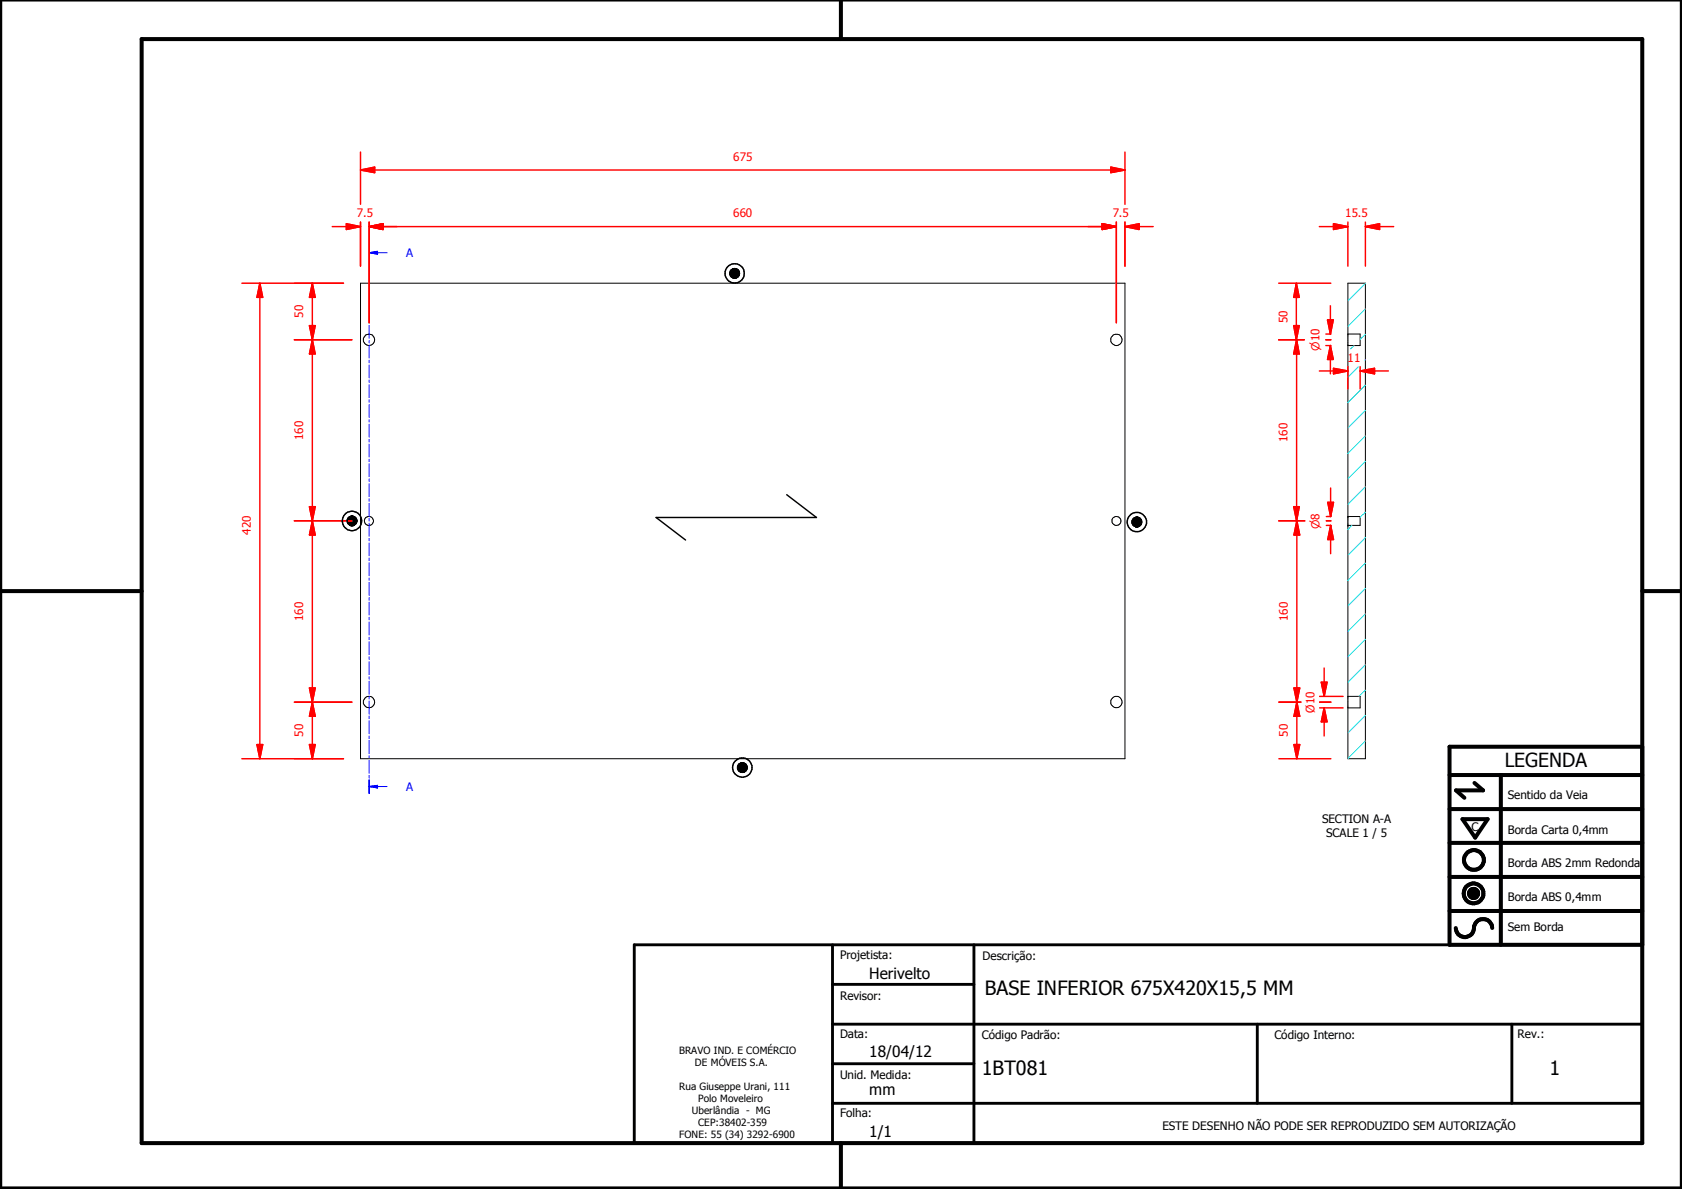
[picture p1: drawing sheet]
<svg xmlns="http://www.w3.org/2000/svg" width="297mm" height="210mm" viewBox="0 0 297 210" stroke-linecap="round" stroke-linejoin="round" font-family="sans-serif">
<g fill="none" stroke="#000" stroke-width=".18">
<path d="M63.7 50h135v83.9h-135zM128.9 48.2l1.7 .1zM128.9 48.3h1.7zM128.9 48.3l1.7 .1zM128.9 48.4h1.7zM128.9 48.4l1.7 .1zM128.9 48.1l1.7 .1zM128.9 48.5h1.7zM128.9 48.5l1.6 .1zM128.9 48l1.7 .1h-1.7zM128.9 48l1.7 .1zM129 48.6h1.5z"/>
<path d="M129 48.6l1.5 .1zM129 48.7h1.5zM129 48.7h1.4zM129 47.9l1.6 .1h-1.7zM129 47.9l1.6 .1zM129 47.8l1.5 .1zM129.1 48.7h1.3zM129.1 48.7l1.3 .1zM129.1 47.8h1.4h-1.5zM129.1 47.8h1.4zM129.1 48.8h1.3zM129.1 48.8l1.2 .1z"/>
<path d="M129.1 47.7l1.3 .1zM129.2 48.9h1.1zM129.2 47.6l1.2 .1h-1.3zM129.2 47.6l1.2 .1zM129.2 48.9l1 .1zM129.2 47.6h1.1zM129.3 49h.9zM129.3 49h.8zM129.3 47.5l1 .1zM129.4 49h.7zM129.4 49l.6 .1zM129.4 47.5h.8z"/>
<path d="M129.4 47.5h.7zM129.5 49.1h.5zM129.5 49.1h.4zM129.5 47.5h.6zM129.5 47.5h.5zM129.6 49.1h.3zM129.6 49.1h.2zM129.6 47.4l.4 .1zM129.6 47.4h.3zM129.6 47.4h.2zM238 59h2.2v2h-2.2M238 50h3.1v83.9h-3.1z"/>
<path d="M61.3 91.9h1.7zM61.3 91.9l1.7 .1zM61.3 92h1.7zM61.3 92l1.7 .1zM61.3 92.1h1.7l-.1 .1zM61.3 92.1l1.6 .1h-1.5zM61.3 91.8l1.7 .1h-1.7zM61.3 91.8l1.7 .1zM61.4 92.2l1.5 .1zM61.4 92.3h1.5zM61.4 92.3l1.5 .1zM61.4 91.7l1.6 .1h-1.7z"/>
<path d="M61.4 91.7l1.6 .1zM61.4 91.6l1.5 .1zM61.4 92.4h1.5zM61.4 92.4l1.4 .1zM61.4 91.5l1.5 .1h-1.5zM61.4 91.5l1.5 .1zM61.4 91.5h1.5zM61.5 92.5h1.3zM61.5 91.5h1.4zM61.5 92.5l1.2 .1zM61.5 91.4l1.3 .1h-1.3zM61.5 91.4l1.3 .1z"/>
<path d="M61.6 92.6h1.1zM61.6 92.6h1zM61.6 91.4h1.2zM61.7 92.6h.9zM61.7 92.6l.9 .1zM61.7 91.3l1 .1h-1.1zM61.7 91.3l1 .1zM61.7 91.3h.9zM61.8 92.7h.8zM61.8 92.7l.7 .1zM61.8 91.2l.8 .1zM61.8 92.8h.7z"/>
<path d="M61.8 92.8h.6zM61.8 91.2h.8zM61.8 91.2h.7zM61.9 92.8h.5zM61.9 92.8h.4zM61.9 91.2h.6zM61.9 91.2h.5zM62 92.8h.3zM62 91.1l.4 .1zM62.1 92.8h.2zM62.1 91.1h.2zM199.9 92h1.7v.2z"/>
<path d="M199.9 92l1.7 .2h-1.7zM199.9 92.2h1.7zM199.9 92.2l1.7 .1zM199.9 92.3l1.7 .1zM199.9 92h1.7zM200 92.4h1.6zM200 92.4l1.5 .1zM200 92.5h1.5zM200 92.5l1.5 .1zM200 91.9l1.6 .1h-1.7zM200 91.9l1.6 .1zM200 91.8l1.6 .1h-1.6z"/>
<path d="M200 91.8h1.5l.1 .1zM200 92.6h1.5zM200 92.6l1.5 .1zM200 91.7l1.5 .1zM200.1 92.7h1.4zM200.1 92.7h1.3zM200.1 91.7h1.4h-1.5zM200.1 91.7h1.4zM200.1 92.7l1.2 .1zM200.1 91.6l1.4 .1zM200.2 92.8h1.1zM200.2 92.8h1z"/>
<path d="M200.2 91.5l1.2 .1h-1.3zM200.2 91.5l1.2 .1zM200.2 91.5h1.1zM200.3 92.8h.9zM200.3 92.8l.9 .1zM200.3 91.5h1zM200.4 92.9h.8zM200.4 92.9h.7zM200.4 91.4l.8 .1h-.9zM200.4 91.4l.8 .1zM200.4 91.4h.8zM200.4 92.9l.6 .1z"/>
<path d="M200.5 93h.5zM200.5 91.4h.6zM200.5 91.4h.5zM200.6 93h.4zM200.6 93h.3zM200.6 91.3l.4 .1zM200.6 91.3h.4zM200.7 93h.2zM200.7 91.3h.3zM200.7 91.3h.2zM238 92.8h.1M238 91.2h.1"/>
<path d="M238 91.2h2.2v1.6h-2.2M130.3 135.4l1.6 .1zM130.3 135.5h1.6zM130.3 135.5l1.6 .1zM130.3 135.6l1.6 .1zM130.3 135.7l1.6 .1zM130.3 135.3l1.6 .1zM130.3 135.8h1.6zM130.3 135.3h1.6h-1.6zM130.3 135.3h1.6zM130.3 135.8l1.5 .1zM130.3 135.2l1.6 .1h-1.6z"/>
<path d="M130.3 135.2l1.6 .1zM130.4 135.9h1.4zM130.4 135.9l1.4 .1zM130.4 136h1.4zM130.4 136l1.3 .1zM130.4 135.1l1.5 .1h-1.6zM130.4 135.1l1.5 .1zM130.4 135l1.4 .1zM130.5 136.1h1.2zM130.5 134.9l1.3 .1h-1.4zM130.5 134.9l1.3 .1zM130.5 136.1l1.1 .1z"/>
<path d="M130.5 134.9h1.2zM130.6 136.2h1zM130.6 136.2h.9zM130.6 134.8l1.1 .1zM130.6 134.8h1zM130.7 136.2h.8zM130.7 136.2l.7 .1zM130.7 134.8h.9zM130.7 134.8h.8zM130.8 136.3h.6zM130.8 134.7l.7 .1zM130.8 134.7h.6z"/>
<path d="M130.8 136.3h.5zM130.9 136.3h.4zM130.9 136.3l.3 .1zM130.9 134.7h.5zM130.9 134.7h.4zM131 136.4h.2zM131 134.7h.3zM131 134.7h.2zM238 122.9h2.2v2.1h-2.2M259.4 157.6l1.6 .1zM259.4 157.7l1.6 .1zM259.4 157.8l1.6 .1z"/>
<path d="M259.4 157.9h1.6v.1zM259.4 157.9l1.6 .1h-1.5zM259.4 157.6h1.6zM259.5 158h1.5zM259.5 158l1.4 .1zM259.5 157.5l1.5 .1h-1.6zM259.5 157.5l1.5 .1zM259.5 158.1h1.4zM259.5 157.4l1.5 .1h-1.5zM259.5 157.4l1.5 .1zM259.5 158.1l1.4 .1zM259.5 157.3l1.4 .1h-1.4z"/>
<path d="M259.5 157.3l1.4 .1zM259.6 158.2h1.3zM259.6 158.2h1.2zM259.6 157.2l1.3 .1h-1.4zM259.6 157.2l1.3 .1zM259.6 158.2l1.2 .1zM259.6 157.2h1.3zM259.7 158.3h1.1zM259.7 158.3l1 .1zM259.7 157.1l1.1 .1h-1.2zM259.7 157.1l1.1 .1zM259.7 157.1h1.1z"/>
<path d="M259.8 158.4h.9zM259.8 158.4h.8zM259.8 157.1h1zM259.8 157.1h.9zM259.8 158.4l.8 .1zM259.8 157l.9 .1zM259.8 157h.8zM259.9 158.5h.7zM259.9 158.5h.6zM259.9 157h.7zM260 158.5h.5zM260 158.5h.4z"/>
<path d="M260 157h.6zM260.1 158.5h.3zM260.1 158.5h.2zM260.1 156.9l.4 .1zM260.1 156.9h.3zM260.1 156.9h.2z"/>
<circle cx="65.2" cy="60" r=".98"/>
<circle cx="197.1" cy="60" r="1"/>
<circle cx="65.2" cy="92" r=".8"/>
<circle cx="197.1" cy="92" r=".8"/>
<circle cx="65.2" cy="123.9" r="1"/>
<circle cx="197.2" cy="123.9" r="1.01"/>
</g>
<g fill="#000">
<path d="M128.9 48.1l1.7 .1zM128.9 48l1.7 .1h-1.7zM128.9 48l1.7 .1zM129 47.9l1.6 .1h-1.7zM129 47.9l1.6 .1zM129 47.8l1.5 .1zM129.1 47.8h1.4h-1.5zM129.1 47.8h1.4zM129.1 47.7l1.3 .1zM129.2 47.6l1.2 .1h-1.3zM129.2 47.6l1.2 .1zM129.2 47.6h1.1z"/>
<path d="M129.3 47.5l1 .1zM129.4 47.5h.8zM129.4 47.5h.7zM129.5 47.5h.6zM129.5 47.5h.5zM129.6 47.4l.4 .1zM129.6 47.4h.3zM129.6 47.4h.2zM129.6 49.1h.2zM129.5 49.1h.4zM129.6 49.1h.3zM129.4 49l.6 .1z"/>
<path d="M129.5 49.1h.5zM129.3 49h.8zM129.4 49h.7zM129.2 48.9l1 .1zM129.3 49h.9zM129.2 48.9h1.1zM129.1 48.8l1.2 .1zM129.1 48.7l1.3 .1zM129.1 48.8h1.3zM129 48.7h1.4zM129.1 48.7h1.3zM129 48.6l1.5 .1z"/>
<path d="M129 48.7h1.5zM128.9 48.5l1.6 .1zM129 48.6h1.5zM128.9 48.4l1.7 .1zM128.9 48.5h1.7zM128.9 48.2l1.7 .1zM128.9 48.3h1.7zM128.9 48.3l1.7 .1zM128.9 48.4h1.7zM61.3 91.8l1.7 .1h-1.7zM61.3 91.8l1.7 .1zM61.4 91.7l1.6 .1h-1.7z"/>
<path d="M61.4 91.7l1.6 .1zM61.4 91.6l1.5 .1zM61.4 91.5l1.5 .1h-1.5zM61.4 91.5l1.5 .1zM61.4 91.5h1.5zM61.5 91.5h1.4zM61.5 91.4l1.3 .1h-1.3zM61.5 91.4l1.3 .1zM61.6 91.4h1.2zM61.7 91.3l1 .1h-1.1zM61.7 91.3l1 .1zM61.7 91.3h.9z"/>
<path d="M61.8 91.2l.8 .1zM61.8 91.2h.8zM61.8 91.2h.7zM61.9 91.2h.6zM61.9 91.2h.5zM62 91.1l.4 .1zM62.1 91.1h.2zM62 92.8h.3zM62.1 92.8h.2zM61.9 92.8h.4zM61.8 92.8h.6zM61.9 92.8h.5z"/>
<path d="M61.8 92.7l.7 .1zM61.8 92.8h.7zM61.7 92.6l.9 .1zM61.8 92.7h.8zM61.6 92.6h1zM61.7 92.6h.9zM61.5 92.5l1.2 .1zM61.6 92.6h1.1zM61.5 92.5h1.3zM61.4 92.4l1.4 .1zM61.4 92.3l1.5 .1zM61.4 92.4h1.5z"/>
<path d="M61.3 92.1l1.6 .1h-1.5zM61.4 92.2l1.5 .1zM61.4 92.3h1.5zM61.3 92l1.7 .1zM61.3 92.1h1.7l-.1 .1zM61.3 91.9h1.7zM61.3 91.9l1.7 .1zM61.3 92h1.7zM199.9 92h1.7zM200 91.9l1.6 .1h-1.7zM200 91.9l1.6 .1zM200 91.8l1.6 .1h-1.6z"/>
<path d="M200 91.8h1.5l.1 .1zM200 91.7l1.5 .1zM200.1 91.7h1.4h-1.5zM200.1 91.7h1.4zM200.1 91.6l1.4 .1zM200.2 91.5l1.2 .1h-1.3zM200.2 91.5l1.2 .1zM200.2 91.5h1.1zM200.3 91.5h1zM200.4 91.4l.8 .1h-.9zM200.4 91.4l.8 .1zM200.4 91.4h.8z"/>
<path d="M200.5 91.4h.6zM200.5 91.4h.5zM200.6 91.3l.4 .1zM200.6 91.3h.4zM200.7 91.3h.3zM200.7 91.3h.2zM200.6 93h.3zM200.7 93h.2zM200.5 93h.5zM200.6 93h.4zM200.4 92.9l.6 .1zM200.4 92.9h.7z"/>
<path d="M200.3 92.8l.9 .1zM200.4 92.9h.8zM200.2 92.8h1zM200.3 92.8h.9zM200.1 92.7l1.2 .1zM200.2 92.8h1.1zM200.1 92.7h1.3zM200 92.6l1.5 .1zM200.1 92.7h1.4zM200 92.5l1.5 .1zM200 92.6h1.5zM200 92.4l1.5 .1z"/>
<path d="M200 92.5h1.5zM199.9 92h1.7v.2zM199.9 92.2h1.7zM199.9 92.2l1.7 .1zM199.9 92.3l1.7 .1zM200 92.4h1.6zM199.9 92l1.7 .2h-1.7zM130.3 135.3l1.6 .1zM130.3 135.3h1.6h-1.6zM130.3 135.3h1.6zM130.3 135.2l1.6 .1h-1.6zM130.3 135.2l1.6 .1z"/>
<path d="M130.4 135.1l1.5 .1h-1.6zM130.4 135.1l1.5 .1zM130.4 135l1.4 .1zM130.5 134.9l1.3 .1h-1.4zM130.5 134.9l1.3 .1zM130.5 134.9h1.2zM130.6 134.8l1.1 .1zM130.6 134.8h1zM130.7 134.8h.9zM130.7 134.8h.8zM130.8 134.7l.7 .1zM130.8 134.7h.6z"/>
<path d="M130.9 134.7h.5zM130.9 134.7h.4zM131 134.7h.3zM131 134.7h.2zM130.9 136.3l.3 .1zM131 136.4h.2zM130.8 136.3h.5zM130.9 136.3h.4zM130.8 136.3h.6zM130.7 136.2l.7 .1zM130.6 136.2h.9zM130.7 136.2h.8z"/>
<path d="M130.5 136.1l1.1 .1zM130.6 136.2h1zM130.5 136.1h1.2zM130.4 136l1.3 .1zM130.4 135.9l1.4 .1zM130.4 136h1.4zM130.3 135.8l1.5 .1zM130.4 135.9h1.4zM130.3 135.8h1.6zM130.3 135.4l1.6 .1zM130.3 135.5l1.6 .1zM130.3 135.6l1.6 .1z"/>
<path d="M130.3 135.7l1.6 .1zM130.3 135.5h1.6zM259.4 157.6h1.6zM259.5 157.5l1.5 .1h-1.6zM259.5 157.5l1.5 .1zM259.5 157.4l1.5 .1h-1.5zM259.5 157.4l1.5 .1zM259.5 157.3l1.4 .1h-1.4zM259.5 157.3l1.4 .1zM259.6 157.2l1.3 .1h-1.4zM259.6 157.2l1.3 .1zM259.6 157.2h1.3z"/>
<path d="M259.7 157.1l1.1 .1h-1.2zM259.7 157.1l1.1 .1zM259.7 157.1h1.1zM259.8 157.1h1zM259.8 157.1h.9zM259.8 157l.9 .1zM259.8 157h.8zM259.9 157h.7zM260 157h.6zM260.1 156.9l.4 .1zM260.1 156.9h.3zM260.1 156.9h.2z"/>
<path d="M260.1 158.5h.2zM260 158.5h.4zM260.1 158.5h.3zM259.9 158.5h.6zM260 158.5h.5zM259.8 158.4l.8 .1zM259.9 158.5h.7zM259.8 158.4h.8zM259.7 158.3l1 .1zM259.8 158.4h.9zM259.6 158.2l1.2 .1zM259.7 158.3h1.1z"/>
<path d="M259.6 158.2h1.2zM259.5 158.1l1.4 .1zM259.6 158.2h1.3zM259.5 158l1.4 .1zM259.5 158.1h1.4zM259.4 157.9l1.6 .1h-1.5zM259.5 158h1.5zM259.4 157.6l1.6 .1zM259.4 157.7l1.6 .1zM259.4 157.8l1.6 .1zM259.4 157.9h1.6v.1z"/>
</g>
<g fill="none" stroke="#000" stroke-width=".71">
<path d="M148.5 0v6.9M297 -.1v209.9h-297v-209.9M25 6.9h265v194.9h-265zM0 104.4h25M290 104.4h7M256 136.8h34M260.4 138.2l1.5 1.3h-4.8l1.5 1.3M265 136.8v30M290 131.8h-34v35h34M256 154.8h34M256 148.8h34M256 142.8h34"/>
<path d="M258.3 144.6h4.4l-2.2 3.3zM256 160.8h34M257.1 163.8a1.62 1.62 0 0 0 1.8 1.6 1.62 1.62 0 0 0 1.4-1.9 1.63 1.63 0 0 1 1.7-1.2 1.63 1.63 0 0 1 1.5 1.5M148.5 201.8v8"/>
<circle cx="260.2" cy="157.7" r="1.76"/>
<circle cx="260.2" cy="157.7" r=".82"/>
<circle cx="260.3" cy="151.8" r="1.76"/>
</g>
<path d="M112 166.8h178v35h-178zM147 173.8h25M147 166.8v35M172 166.8v35M147 194.8h143M147 180.8h143M147 187.8h25M222 180.8v14M267 180.8v14" fill="none" stroke="#000" stroke-width=".51"/>
<g fill="none" stroke="#00f" stroke-width=".18">
<path d="M65.2 43.5v2.3M65.2 46.1v.5M65.2 46.9v2.3M65.2 49.6v.5M65.2 50.5v2.2M65.2 53.1v.5M65.2 53.9v2.3M65.2 56.6v.5M65.2 57.4v2.3M65.2 44.6h1.5M65.2 60.1v.4M65.2 60.9v2.3"/>
<path d="M65.2 63.6v.5M65.2 64.4v2.3M65.2 67.1v.4M65.2 67.9v2.3M65.2 70.6v.4M65.2 71.4v2.3M65.2 74.1v.4M65.2 74.9v2.3M65.2 77.6v.4M65.2 78.4v2.3M65.2 81.1v.4M65.2 81.9v2.3"/>
<path d="M65.2 84.5v.5M65.2 85.4v2.3M65.2 88.1v.4M65.2 88.9v2.3M65.2 91.5v.5M65.2 92.4v2.3M65.2 95v.5M65.2 95.8v2.3M65.2 98.5v.5M65.2 99.4v2.2M65.2 102v.4M65.2 102.8v2.3"/>
<path d="M65.2 105.5v.5M65.2 106.3v2.3M65.2 109v.4M65.2 109.8v2.3M65.2 112.5v.4M65.2 113.3v2.3M65.2 116v.4M65.2 116.8v2.3M65.2 119.5v.4M65.2 120.3v2.3M65.2 122.9v.5M65.2 123.7v2.4"/>
<path d="M65.2 126.4v.5M65.2 127.3v2.2M65.2 129.9v.5M65.2 130.7v2.4M65.2 133.4v.5M65.2 134.2v2.3M65.2 136.9v.5M65.2 137.7v2.3"/>
</g>
<path d="M65.2 43.5v2.3M65.2 137.7v2.3" fill="none" stroke="#00f" stroke-width=".3"/>
<path d="M65.2 44.6l1.5-.2v.5z" fill="#00f"/>
<path d="M65.2 44.6l1.5-.2v.5zM66.7 44.6h1.7M65.2 138.9h1.5" fill="none" stroke="#00f" stroke-width=".18"/>
<path d="M65.2 138.9l1.5-.3v.5z" fill="#00f"/>
<path d="M65.2 138.9l1.5-.3v.5zM66.7 138.9h1.7" fill="none" stroke="#00f" stroke-width=".18"/>
<g fill="none" stroke="#0ff" stroke-width=".18">
<path d="M241.1 59l-.9 .9M241.1 54.5l-3.1 3.1M241.1 50l-3.1 3.1M239.1 61l-.6 .6M239.9 64.7l-1.9 1.9M241.1 77l-3.1 3.1M241.1 72.5l-3.1 3.1M241.1 68l-3.1 3.1M241.1 63.5l-.1 .1M238.8 92.8l-.8 .7M241.1 99.4l-3.1 3.1M241.1 94.9l-3.1 3.1"/>
<path d="M241.1 90.4l-.9 .9M241.1 85.9l-3.1 3.1M241.1 81.4l-3.1 3.1M241.1 117.3l-3.1 3.1M241.1 112.9l-3.1 3.1M241.1 108.4l-3.1 3.1M241.1 103.9l-3.1 3.1M241.1 130.8l-3.1 3.1M241.1 126.3l-3.1 3.1M241.1 121.8l-1.1 1.1"/>
</g>
<path d="M61.2 40h2.5" fill="none" stroke="#f00" stroke-width=".25"/>
<path d="M61.2 39.5l2.5 .5-2.5 .5z" fill="#f00"/>
<path d="M61.2 39.5l2.5 .5-2.5 .5zM65.2 40h2.4" fill="none" stroke="#f00" stroke-width=".25"/>
<path d="M65.2 40l2.4-.5v1z" fill="#f00"/>
<path d="M63.7 39.2v7.8M65.2 39.2v17.8M58.7 40h2.5M65.2 40l2.4-.5v1zM65.2 40h4.9" fill="none" stroke="#f00" stroke-width=".25"/>
<path d="M65.2 40l2.4-.5v1z" fill="#f00"/>
<path d="M65.2 40l2.4-.5v1zM194.6 40h2.5" fill="none" stroke="#f00" stroke-width=".25"/>
<path d="M194.6 39.5l2.5 .5-2.5 .5z" fill="#f00"/>
<path d="M65.2 39.2v17.8M194.6 39.5l2.5 .5-2.5 .5zM197.1 39.2v17.8M67.6 40h129.5" fill="none" stroke="#f00" stroke-width=".25"/>
<path d="M194.6 39.5l2.5 .5-2.5 .5z" fill="#f00"/>
<path d="M194.6 39.5l2.5 .5-2.5 .5zM198.7 40h2.5" fill="none" stroke="#f00" stroke-width=".25"/>
<path d="M198.7 40l2.5-.5v1z" fill="#f00"/>
<path d="M63.7 30h2.5M197.1 39.2v17.8M198.7 39.2v7.8M192.1 40h2.5M198.7 40l2.5-.5v1zM201.2 40h2.5" fill="none" stroke="#f00" stroke-width=".25"/>
<path d="M63.7 30l2.5-.5v1z" fill="#f00"/>
<path d="M63.7 30l2.5-.5v1zM196.2 30h2.5" fill="none" stroke="#f00" stroke-width=".25"/>
<path d="M196.2 29.5l2.5 .5-2.5 .5z" fill="#f00"/>
<path d="M63.7 26.8v9.3M63.7 39.2v7.8M66.2 30h130M196.2 29.5l2.5 .5-2.5 .5zM198.7 26.8v9.3M198.7 39.2v7.8M45.9 131.4v2.5" fill="none" stroke="#f00" stroke-width=".25"/>
<path d="M45.4 131.4h1l-.5 2.5z" fill="#f00"/>
<path d="M45.9 50v2.5M45.4 131.4h1l-.5 2.5z" fill="none" stroke="#f00" stroke-width=".25"/>
<path d="M45.9 50l.5 2.5h-1z" fill="#f00"/>
<path d="M42.7 50h18M45.9 50l.5 2.5h-1zM45.9 52.5v78.9M42.7 133.9h18M55.2 131.4v2.5" fill="none" stroke="#f00" stroke-width=".25"/>
<path d="M54.6 131.4h1.1l-.5 2.5z" fill="#f00"/>
<path d="M54.6 131.4h1.1l-.5 2.5zM55.2 124v2.4" fill="none" stroke="#f00" stroke-width=".25"/>
<path d="M55.2 124l.5 2.4h-1.1z" fill="#f00"/>
<path d="M52 133.9h8.7M52 124h10.1M55.2 124l.5 2.4h-1.1zM55.2 121.5v2.5M55.2 126.4v5" fill="none" stroke="#f00" stroke-width=".25"/>
<path d="M54.6 121.5h1.1l-.5 2.5z" fill="#f00"/>
<path d="M55.2 91.9v2.5M54.6 121.5h1.1l-.5 2.5z" fill="none" stroke="#f00" stroke-width=".25"/>
<path d="M55.2 91.9l.5 2.5h-1.1z" fill="#f00"/>
<path d="M52 91.9h10.1M55.2 91.9l.5 2.5h-1.1zM55.2 89.5v2.4M55.2 94.4v27.1M52 124h10.1" fill="none" stroke="#f00" stroke-width=".25"/>
<path d="M54.6 89.5h1.1l-.5 2.4z" fill="#f00"/>
<path d="M55.2 60v2.5M54.6 89.5h1.1l-.5 2.4z" fill="none" stroke="#f00" stroke-width=".25"/>
<path d="M55.2 60l.5 2.5h-1.1z" fill="#f00"/>
<path d="M52 60h10.1M55.2 60l.5 2.5h-1.1zM55.2 57.5v2.5M55.2 62.5v27M52 91.9h10.1" fill="none" stroke="#f00" stroke-width=".25"/>
<path d="M54.6 57.5h1.1l-.5 2.5z" fill="#f00"/>
<path d="M54.6 57.5h1.1l-.5 2.5zM55.2 50v2.5" fill="none" stroke="#f00" stroke-width=".25"/>
<path d="M55.2 50l.5 2.5h-1.1z" fill="#f00"/>
<path d="M52 50h8.7M52 60h10.1M55.2 50l.5 2.5h-1.1zM55.2 52.5v5M228.9 50v2.5" fill="none" stroke="#f00" stroke-width=".25"/>
<path d="M228.9 50l.5 2.5h-.9z" fill="#f00"/>
<path d="M228.9 50l.5 2.5h-.9zM228.9 57.5v2.5" fill="none" stroke="#f00" stroke-width=".25"/>
<path d="M228.5 57.5h.9l-.5 2.5z" fill="#f00"/>
<path d="M225.8 50h9.2M225.8 60h4.5M228.5 57.5h.9l-.5 2.5zM228.9 52.5v5M229 60v2.5M234.1 60h.9" fill="none" stroke="#f00" stroke-width=".25"/>
<path d="M229 60l.4 2.5h-.9z" fill="#f00"/>
<path d="M229 60l.4 2.5h-.9zM229 89.5v2.4" fill="none" stroke="#f00" stroke-width=".25"/>
<path d="M228.5 89.5h.9l-.4 2.4z" fill="#f00"/>
<path d="M225.8 60h4.5M234.1 60h.9M229 62.5v27M225.8 91.9h4.6M228.5 89.5h.9l-.4 2.4zM229 91.9v2.5M234.2 91.9h.8" fill="none" stroke="#f00" stroke-width=".25"/>
<path d="M229 91.9l.5 2.5h-1z" fill="#f00"/>
<path d="M229 91.9l.5 2.5h-1zM229 121.5v2.5" fill="none" stroke="#f00" stroke-width=".25"/>
<path d="M228.5 121.5h1l-.5 2.5z" fill="#f00"/>
<path d="M225.8 91.9h4.6M229 94.4v27.1M234.2 91.9h.8M225.8 124h3.9M228.5 121.5h1l-.5 2.5zM229 131.4v2.5M233 124h2" fill="none" stroke="#f00" stroke-width=".25"/>
<path d="M228.5 131.4h1l-.5 2.5z" fill="#f00"/>
<path d="M228.5 131.4h1l-.5 2.5zM229 124v2.4" fill="none" stroke="#f00" stroke-width=".25"/>
<path d="M229 124l.5 2.4h-1z" fill="#f00"/>
<path d="M225.8 133.9h9.2M225.8 124h3.9M229 124l.5 2.4h-1zM229 126.4v5M233 124h2M233.8 120.4v2.5" fill="none" stroke="#f00" stroke-width=".25"/>
<path d="M233.3 120.4h1.1l-.6 2.5z" fill="#f00"/>
<path d="M233.3 120.4h1.1l-.6 2.5zM233.8 125v2.4" fill="none" stroke="#f00" stroke-width=".25"/>
<path d="M233.8 125l.6 2.4h-1.1z" fill="#f00"/>
<path d="M234.9 56.5v2.5M233.8 117.9v2.5M233 122.9h4.2M233 125h4.2M233.8 125l.6 2.4h-1.1zM233.8 127.4v2.5" fill="none" stroke="#f00" stroke-width=".25"/>
<path d="M234.4 56.5h1.1l-.6 2.5z" fill="#f00"/>
<path d="M234.4 56.5h1.1l-.6 2.5zM234.9 61v2.5" fill="none" stroke="#f00" stroke-width=".25"/>
<path d="M234.9 61l.6 2.5h-1.1z" fill="#f00"/>
<path d="M234.1 59h.9M234.9 54v2.5M234.1 61h.9M234.9 61l.6 2.5h-1.1zM234.9 63.5v2.5M235 88.7v2.5" fill="none" stroke="#f00" stroke-width=".25"/>
<path d="M234.5 88.7h1l-.5 2.5z" fill="#f00"/>
<path d="M234.5 88.7h1l-.5 2.5zM235 92.8v2.4" fill="none" stroke="#f00" stroke-width=".25"/>
<path d="M235 92.8l.5 2.4h-1z" fill="#f00"/>
<path d="M240.2 65.5h2.5M234.2 91.2h.8M234.2 92.8h.8M235 92.8l.5 2.4h-1zM235 86.1v2.6M235 95.2v2.5" fill="none" stroke="#f00" stroke-width=".25"/>
<path d="M240.2 65.5l2.5-.5v1z" fill="#f00"/>
<path d="M235.5 65.5h2.5M240.2 65.5l2.5-.5v1z" fill="none" stroke="#f00" stroke-width=".25"/>
<path d="M235.5 65l2.5 .5-2.5 .5z" fill="#f00"/>
<path d="M241.1 40h2.5M233 65.5h2.5M235.5 65l2.5 .5-2.5 .5zM238 64.7v4M240.2 64.7v4M242.7 65.5h2.5" fill="none" stroke="#f00" stroke-width=".25"/>
<path d="M241.1 40l2.5-.5v1z" fill="#f00"/>
<path d="M235.5 40h2.5M241.1 40l2.5-.5v1z" fill="none" stroke="#f00" stroke-width=".25"/>
<path d="M235.5 39.5l2.5 .5-2.5 .5z" fill="#f00"/>
<path d="M235.5 39.5l2.5 .5-2.5 .5zM238 39.2v7.8M241.1 39.2v7.8M233 40h2.5M243.6 40h2.5" fill="none" stroke="#f00" stroke-width=".25"/>
<g fill="none" stroke="#000" stroke-width=".25">
<path d="M138.9 87.3l5.3 4.1h-28.3l5.2 3.9"/>
<circle cx="129.7" cy="48.3" r=".85"/>
<circle cx="129.8" cy="48.3" r="1.71"/>
<circle cx="62.2" cy="92" r=".86"/>
<circle cx="62.2" cy="92" r="1.7"/>
<circle cx="200.8" cy="92.2" r=".85"/>
<circle cx="200.8" cy="92.2" r="1.72"/>
<circle cx="131.1" cy="135.5" r=".84"/>
<circle cx="131.1" cy="135.5" r="1.71"/>
</g>
<g font-size="3.5">
<text x="173.9" y="175.7">BASE INFERIOR 675X420X15,5 MM</text>
<text x="173.4" y="189.7">1BT081</text>
<text x="273.6" y="189.7">1</text>
</g>
<text font-size="3.4" x="265.7" y="135.4">LEGENDA</text>
<g font-size="2.7">
<text x="153.5" y="172.8">Herivelto</text>
<text x="153.5" y="186.6">18/04/12</text>
<text x="153.5" y="193.4">mm</text>
<text x="153.5" y="200.8">1/1</text>
</g>
<g font-size="2.1" fill="#f00">
<text x="129.5" y="28.4">675</text>
<text x="63" y="38.4">7.5</text>
<text x="129.5" y="38.4">660</text>
<text x="196.5" y="38.4">7.5</text>
<text x="237.6" y="38.4">15.5</text>
<text x="53.5" y="56.1" transform="rotate(-90 53.5 56.1)">50</text>
<text x="227.4" y="57" transform="rotate(-90 227.4 57)">50</text>
<text x="238" y="64">11</text>
<text x="53.5" y="77.7" transform="rotate(-90 53.5 77.7)">160</text>
<text x="227.4" y="78.1" transform="rotate(-90 227.4 78.1)">160</text>
<text x="44.3" y="94.4" transform="rotate(-90 44.3 94.4)">420</text>
<text x="53.5" y="109.6" transform="rotate(-90 53.5 109.6)">160</text>
<text x="227.4" y="109.6" transform="rotate(-90 227.4 109.6)">160</text>
<text x="232.1" y="125.8" transform="rotate(-90 232.1 125.8)">Ø10</text>
<text x="53.5" y="130.1" transform="rotate(-90 53.5 130.1)">50</text>
<text x="227.4" y="130.1" transform="rotate(-90 227.4 130.1)">50</text>
</g>
<g font-size="2.1" fill="#00f">
<text x="71.7" y="45.4">A</text>
<text x="71.7" y="139.6">A</text>
</g>
<g font-size="2.1">
<text x="266.3" y="141.1">Sentido da Veia</text>
<text x="233.5" y="145.2">SECTION A-A</text>
<text x="234.2" y="147.7">SCALE 1 / 5</text>
<text x="259.8" y="146.7">C</text>
<text x="266.3" y="147.2">Borda Carta 0,4mm</text>
<text x="266.3" y="153.1">Borda ABS 2mm Redonda</text>
<text x="266.3" y="159">Borda ABS 0,4mm</text>
<text x="266.3" y="164.4">Sem Borda</text>
<text x="148.4" y="169.3">Projetista:</text>
<text x="173.5" y="169.5">Descrição:</text>
<text x="148.4" y="176.6">Revisor:</text>
<text x="148.4" y="183.2">Data:</text>
<text x="173.4" y="183.3">Código Padrão:</text>
<text x="225.1" y="183.3">Código Interno:</text>
<text x="268" y="183.2">Rev.:</text>
<text x="148.4" y="190.5">Unid. Medida:</text>
<text x="148.4" y="197.2">Folha:</text>
<text x="205.3" y="199.5">ESTE DESENHO NÃO PODE SER REPRODUZIDO SEM AUTORIZAÇÃO</text>
</g>
<g font-size="1.9" fill="#f00">
<text x="233" y="62" transform="rotate(-90 233 62)">⌀10</text>
<text x="233" y="93.4" transform="rotate(-90 233 93.4)">⌀8</text>
</g>
<g font-size="1.8">
<text x="119.9" y="186">BRAVO IND. E COMÉRCIO</text>
<text x="122.7" y="188.1">DE MÓVEIS S.A.</text>
<text x="119.9" y="192.4">Rua Giuseppe Urani, 111</text>
<text x="122.2" y="196.7">Uberlândia - MG</text>
<text x="123.3" y="194.6">Polo Moveleiro</text>
<text x="119.9" y="201">FONE: 55 (34) 3292-6900</text>
<text x="123.3" y="198.8">CEP:38402-359</text>
</g>
</svg>
